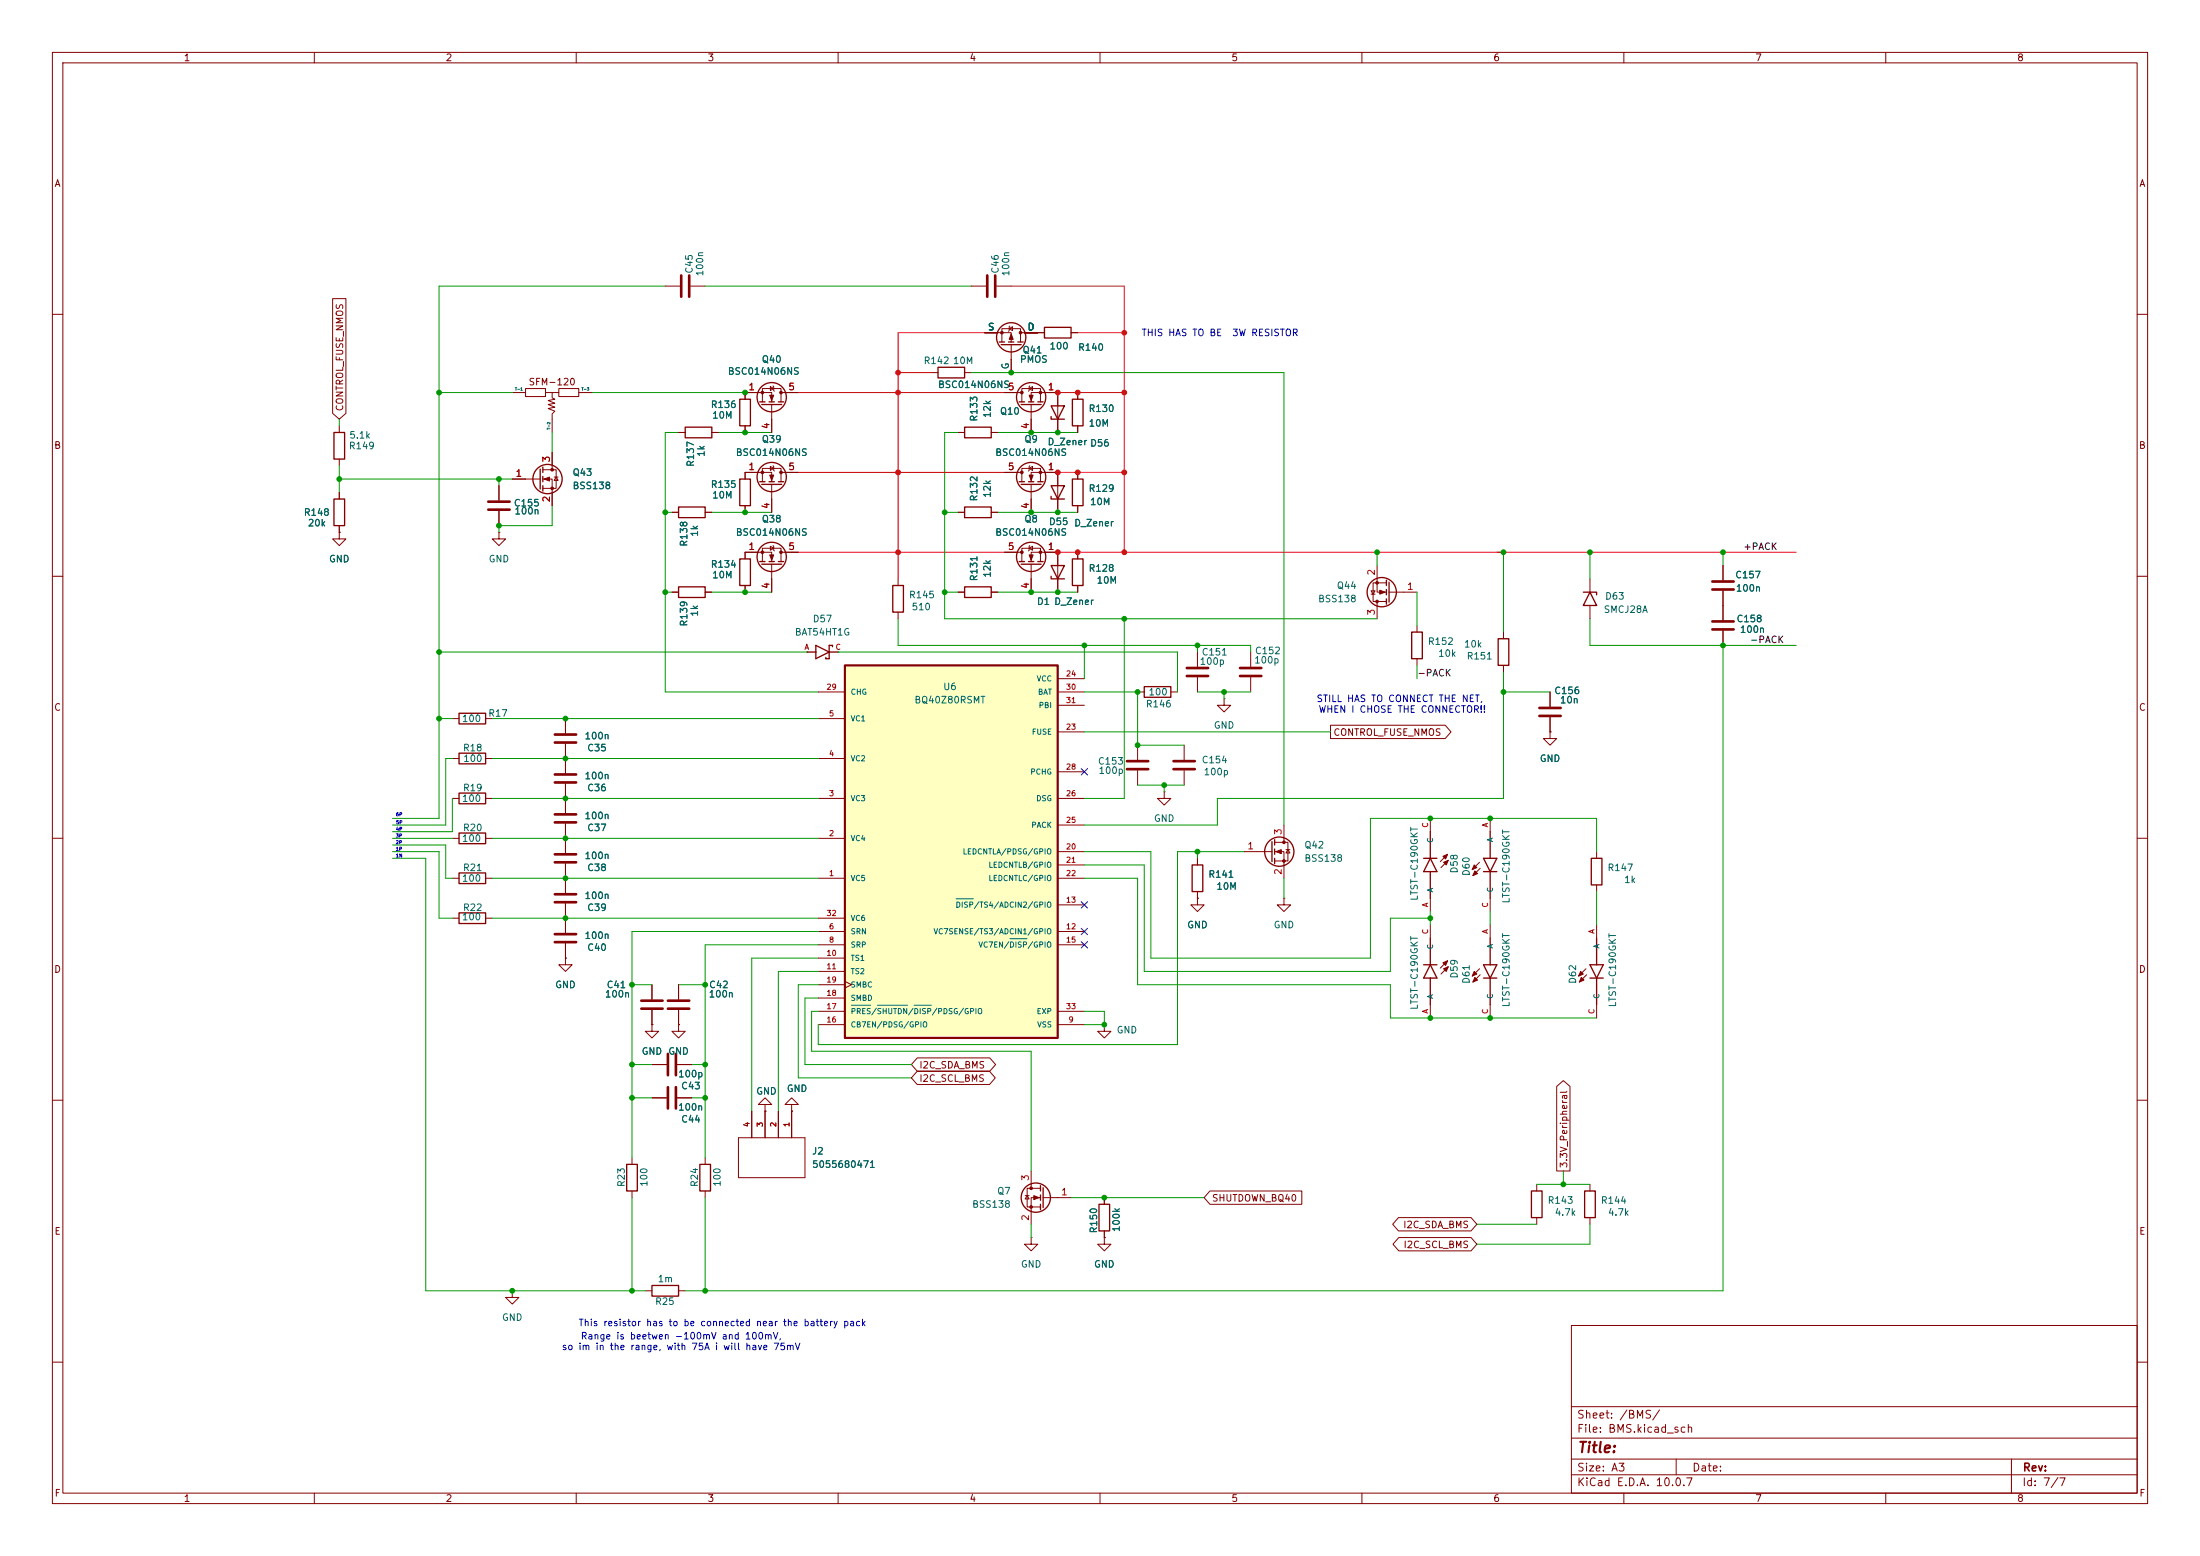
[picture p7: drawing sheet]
<svg xmlns="http://www.w3.org/2000/svg" width="420mm" height="297mm" viewBox="0 0 420 297" stroke-linecap="round" stroke-linejoin="round" font-family="sans-serif">
<g fill="none" stroke="#840000" stroke-width=".19">
<path d="M10 10h400v277h-400zM12 12h396v273h-396zM60 10v2M110 10v2M160 10v2M210 10v2M260 10v2M310 10v2M360 10v2M10 60h2M408 60h2M64.8 81.3v1.3"/>
<path d="M64.8 87.6v1.3M64.8 94v1.3M10 110h2M64.8 101.6v1.3h1.2l-1.2 1.2-1.3-1.2h1.3M64.8 101.6h.1M64.8 100.3v1.3M171.4 110.5v1.3M171.4 116.8v1.3M408 110h2M154 124.5h.1M160 124.5h.1M287 120.7v1.2"/>
<path d="M287 127v1.3M295.9 132.1v2.8M295.9 136.9v2.8M10 160h2M408 160h2M124.5 188v2.8M124.5 192.8v2.8M210.8 195.6v1.3h1.3l-1.3 1.2-1.3-1.2h1.3M210.8 195.6h.1M10 210h2M408 210h2M300 253h108v32h-108z"/>
<path d="M10 260h2M300 278.5h108M300 274.5h108M300 268.5h108M320 278.5v3M384 278.5v6.5M408 260h2M60 285v2M110 285v2M160 285v2M210 285v2M260 285v2"/>
<path d="M300 281.5h108M310 285v2M360 285v2"/>
</g>
<path d="M63.8 95.3h2v5h-2zM63.8 82.6h2v5h-2zM170.4 111.8h2.1v5h-2.1zM154 124.5h1.7M155.7 123.2l2.6 1.3-2.6 1.2zM158.3 124.5h1.7M158.9 123.4v-.2h-.6v2.5h-.6v-.2M286 121.9h2v5.1h-2z" fill="none" stroke="#840000" stroke-width=".25"/>
<path d="M293.9 135.1h4M293.9 136.7h4M122.4 191h4.1M122.4 192.5h4.1" fill="none" stroke="#840000" stroke-width=".51"/>
<path d="M161.3 127h40.6v71.1h-40.6z" fill="#ffffc2"/>
<path d="M161.3 127h40.6v71.1h-40.6z" fill="none" stroke="#840000" stroke-width=".41"/>
<g fill="none" stroke="#840000" stroke-width=".19">
<path d="M63.5 57h2.5v21.9l-1.2 1.1-1.3-1.1zM127 54.6h2.8M131.8 54.6h2.8M185.4 54.6h2.8M190.2 54.6h2.8M97.8 74.9h2.5M100.3 74.2h3.8v1.5h-3.8zM104.1 74.9h2.6M105.4 74.9v1l.5 .3-1.3 .3 1.3 .5-1.3 .2 1.3 .5-1.3 .3 1.3 .5-.5 .5v3.6M106.7 74.2h3.8v1.5h-3.8zM110.5 74.9h2.5M142.2 76.2v-1.3h5.1v1.8"/>
<path d="M145.5 76.7v-2.5h3.6v2.5M147.1 73.8l.6 .4-.6 .3zM147.3 77.2v5.4M147.6 73.7l.2 1M149.1 74.9h3.3M177.8 71.1h1.3M184.1 71.1h1.3M188 63.5h5v1.8M191.3 65.3v-2.6h3.5v2.6M191.8 74.9h3.3M192.7 62.7l.6-.3v.7zM192.8 62.2l-.3 1"/>
<path d="M193 65.8v5.3M194.8 63.5h4.6M195.1 76.7v-2.5h3.5v2.5M196.5 74.2l.6-.4v.7zM196.6 73.7l-.3 1M196.8 76.7v-1.8h5.1v7.7M196.8 77.2v5.4M204.5 63.5h1.2M205.7 74.9v1.3M64.8 94v1.3M95.2 92.7v2.8M95.2 97.5v2.8"/>
<path d="M97.8 91.4h5.3M103.6 89.7h2.6v3.5h-2.6M103.6 91.4h1.8v5.1M105.4 86.4v3.3M105.8 91.1h.8M106.2 91.1l.4 .6h-.8zM128.3 97.8h1.2M129.5 82.6h1.3M134.6 97.8h1.3M135.9 82.6h1.3M142.2 91.4v-1.2h5.1v1.7M142.2 81.3v1.3"/>
<path d="M142.2 96.5v1.3M145.5 91.9v-2.5h3.6v2.5M147.1 89l.6 .4-.6 .4zM147.3 92.5v5.3M147.6 88.9l.2 1M149.1 90.2h3.3M182.9 82.6h1.2M182.9 97.8h1.2M189.2 82.6h1.3M189.2 97.8h1.3M191.8 90.2h3.3M195.1 91.9v-2.5h3.5v2.5"/>
<path d="M196.5 89.4l.6-.4v.8zM196.6 88.9l-.3 1M196.8 91.9v-1.7h5.1v7.6M196.8 92.5v5.3M205.7 81.3v1.3M205.7 90.2v1.2M205.7 96.5v1.3M64.8 101.6h.1M64.8 100.3v1.3M95.2 101.6v1.3h1.3l-1.3 1.2-1.2-1.2h1.2M95.2 101.6h.1M128.3 113h1.2"/>
<path d="M134.6 113h1.3M142.2 106.7v-1.3h5.1v1.8M142.2 111.8v1.2M145.5 107.2v-2.6h3.6v2.6M147.1 104.3l.6 .3-.6 .4zM147.3 107.7v5.3M147.6 104.1l.2 1.1M149.1 105.4h3.3M182.9 113h1.2M189.2 113h1.3M191.8 105.4h3.3M195.1 107.2v-2.6h3.5v2.6"/>
<path d="M196.5 104.6l.6-.3v.7zM196.6 104.1l-.3 1.1M196.8 107.2v-1.8h5.1v7.6M196.8 107.7v5.3M205.7 105.4v1.3M205.7 111.8v1.2M261.7 112.8h.8l-.4 .6zM261.7 113.4h.8M262.9 108v5h1.8M262.9 114.8v3.3M264.7 111.3h-2.6v3.5h2.6M265.2 113h5.3"/>
<path d="M270.5 119.4v1.3M303.5 110.5v2.5M303.5 115.6v2.5M328.9 108v2.7M328.9 112.8v5.6M86.4 137.2h1.2M92.7 137.2h1.3M107.9 137.2v2.8M156.2 137.2h5.1M156.2 132.1h5.1M201.9 139.7h5.1M201.9 129.5h5.1"/>
<path d="M201.9 132.1h5.1M201.9 134.6h5.1M217.2 132.1h1.2M223.5 132.1h1.3M228.6 124.5v2.8M228.6 129.3v2.8M233.7 133.4v1.2h1.2l-1.2 1.3-1.3-1.3h1.3M233.7 133.4h.1M238.8 124.5v2.8M238.8 129.3v2.8M254 138.4h21.9l1.1 1.3-1.1 1.3h-21.9zM270.5 125.7v1.3"/>
<path d="M295.9 139.7v1.3h-1.3l1.3 1.2 1.3-1.2h-1.3M295.9 139.7h.1M295.9 132.1v2.8M295.9 136.9v2.8M328.9 120.4v2.8M86.4 152.4h1.2M86.4 144.8h1.2M92.7 152.4h1.3M92.7 144.8h1.3M107.9 142v5.6M107.9 149.6v5.6M107.9 157.2v5.6"/>
<path d="M156.2 152.4h5.1M156.2 144.8h5.1M201.9 152.4h5.1M201.9 157.5h5.1M201.9 147.3h5.1M217.2 142.2v2.8M217.2 147.1v2.8M222.2 151.1v1.3h1.3l-1.3 1.3-1.2-1.3h1.2M222.2 151.1h.1M226.1 142.2v2.8M226.1 147.1v2.8M245.1 157.5v3.3"/>
<path d="M273 156.2v2.6M284.5 156.2v2.6M86.4 167.6h1.2M86.4 160h1.2M86.4 175.3h1.2M92.7 167.6h1.3M92.7 160h1.3M92.7 175.3h1.3M107.9 164.8v5.6M107.9 172.5v5.6M156.2 167.6h5.1M156.2 160h5.1"/>
<path d="M156.2 177.8h5.1M156.2 175.3h5.1M201.9 167.6h5.1M201.9 177.8h5.1M201.9 172.7h5.1M201.9 162.6h5.1M201.9 165.1h5.1M228.6 171.5v1.2h1.3l-1.3 1.3-1.3-1.3h1.3M228.6 171.5h.1M228.6 163.8v1.3M228.6 170.2v1.3M237.5 162.6h5.3"/>
<path d="M243.3 160.8h2.6v3.5h-2.6M243.3 162.6h1.8v5M245.1 171.5v1.2h1.3l-1.3 1.3-1.3-1.3h1.3M245.1 171.5h.1M245.5 162.2h.8M245.9 162.2l.4 .6h-.8zM273 171.5v2.5M273 176.5v2.6M276.4 163.1l-1.4 1.4M276.5 164.2l-1.4 1.4M282.4 164.6l-1.3 1.4M282.6 165.7l-1.4 1.4"/>
<path d="M284.5 171.5v2.5M284.5 176.5v2.6M304.8 162.6v1.2M304.8 168.9v1.3M304.8 176.5v2.6M107.9 182.9v1.3h1.3l-1.3 1.2-1.2-1.2h1.2M107.9 182.9h.1M107.9 180.1v2.8M124.5 195.6v1.3h1.2l-1.2 1.2-1.3-1.2h1.3M124.5 195.6h.1M124.5 188v2.8M124.5 192.8v2.8"/>
<path d="M129.5 195.6v1.3h1.3l-1.3 1.2-1.2-1.2h1.2M129.5 195.6h.1M129.5 188v2.8M129.5 192.8v2.8M156.2 180.3h5.1M156.2 195.6h5.1M156.2 182.9h5.1M156.2 185.4h5.1M156.2 193h5.1M156.2 190.5h5.1M156.2 188h5.1M161.3 187.3l1.3 .7-1.3 .6"/>
<path d="M201.9 180.3h5.1M201.9 195.6h5.1M201.9 193h5.1M273 191.8v2.5M276.4 183.4l-1.4 1.4M276.5 184.5l-1.4 1.4M282.4 184.9l-1.3 1.4M282.6 186.1l-1.4 1.4M284.5 191.8v2.5M302.8 184.9l-1.4 1.4M302.9 186.1l-1.4 1.4M304.8 191.8v2.5"/>
<path d="M124.5 203.2h2.8M124.5 209.6h2.8M129.3 203.2h2.8M129.3 209.6h2.8M141 217.2h12.7v7.6h-12.7zM143.5 212.1v5.1M146 210.8h1.3l-1.3-1.2-1.2 1.2h1.2v1.3M146 212.1h.1M146 212.1v5.1M148.6 212.1v5.1M151.1 210.8h1.3l-1.3-1.2-1.2 1.2h1.2v1.3M151.1 212.1h.1"/>
<path d="M151.1 212.1v5.1M175.1 204.5h13.8l1.1 1.2-1.1 1.3h-13.8l-1.1-1.3zM175.1 201.9h13.9l1.1 1.3-1.1 1.3h-13.9l-1.1-1.3zM297.2 207.4l1.2-1.1 1.3 1.1v16.1h-2.5zM120.6 221v1.2M120.6 227.3v1.3M134.6 221v1.2M134.6 227.3v1.3M195.7 228.2h.8M196.1 228.2l.4 .7h-.8zM196.8 236.2v1.3h-1.2l1.2 1.3 1.3-1.3h-1.3M196.8 236.2h.1"/>
<path d="M196.8 223.5v3.3M198.6 226.8h-2.5v3.6h2.5M198.6 228.6h-1.8v5.1M199.1 228.6h5.4M210.8 236.2v1.3h-1.3l1.3 1.3 1.3-1.3h-1.3M210.8 236.2h.1M210.8 228.6v1.3M210.8 234.9v1.3M231 227.3h17.5v2.6h-17.5l-1.1-1.3zM267 232.4h13.8l1.1 1.3-1.1 1.3h-13.8l-1.1-1.3zM267 236.2h13.8l1.1 1.3-1.1 1.3h-13.8l-1.1-1.3zM293.4 226.1v1.2"/>
<path d="M293.4 232.4v1.3M303.5 226.1v1.2M303.5 232.4v1.3M97.8 246.4v1.2h-1.3l1.3 1.3 1.3-1.3h-1.3M97.8 246.4h.1M123.2 246.4h1.3M129.5 246.4h1.3"/>
</g>
<path d="M182.5 171.6h3.3M192.8 179.2h3.3M162.5 191.9h3.7M167.5 191.9h5.7M174.5 191.9h3.3" fill="none" stroke="#006464" stroke-width=".19"/>
<g fill="none" stroke="#840000" stroke-width=".51">
<path d="M130 52.6v4M131.6 52.6v4M188.5 52.6v4M190 52.6v4M93.2 95.8h4.1M93.2 97.3h4.1M326.9 111h4.1M326.9 112.5h4.1M326.9 118.6h4.1M226.6 127.5h4M226.6 129h4M236.7 127.5h4.1"/>
<path d="M236.7 129h4.1M326.9 120.1h4.1M105.9 141.7h4.1M105.9 140.2h4.1M105.9 149.4h4.1M105.9 147.8h4.1M105.9 157h4.1M105.9 155.4h4.1M215.1 145.3h4.1M215.1 146.8h4.1M224 145.3h4.1M224 146.8h4.1"/>
<path d="M105.9 172.2h4.1M105.9 170.7h4.1M105.9 164.6h4.1M105.9 163.1h4.1M105.9 179.8h4.1M105.9 178.3h4.1M127.5 191h4.1M127.5 192.5h4.1M127.5 201.2v4M127.5 207.5v4.1M129 201.2v4M129 207.5v4.1"/>
</g>
<g fill="none" stroke="#840000" stroke-width=".25">
<path d="M141.2 76.2h2.1v5.1h-2.1zM145 76.7h1M145.4 77.2h3.8M146.8 76.7h1M148.6 76.7h1M179.1 70.1h5v2h-5zM190.8 65.3h1M191.1 65.8h3.8M192.5 65.3h1M194.3 65.3h1M194.6 76.7h1M194.9 77.2h3.9"/>
<path d="M196.3 76.7h1.1M198.1 76.7h1M199.4 62.5h5.1v2h-5.1zM200.7 79.5v.5h2.5M200.7 77.5h2.5l-1.3 2.5zM204.7 76.2h2.1v5.1h-2.1zM103.1 89.5v3.8M103.6 89.2v1M103.6 90.9v1M103.6 92.7v1M129.5 96.8h5.1v2h-5.1zM130.8 81.5h5.1v2.1h-5.1z"/>
<path d="M141.2 91.4h2.1v5.1h-2.1zM145 91.9h1M145.4 92.5h3.8M146.8 91.9h1M148.6 91.9h1M184.1 81.5h5.1v2.1h-5.1zM184.1 96.8h5.1v2h-5.1zM194.6 91.9h1M194.9 92.5h3.9M196.3 91.9h1.1M198.1 91.9h1M200.7 94.7v.6h2.5"/>
<path d="M200.7 92.7h2.5l-1.3 2.6zM204.7 91.4h2.1v5.1h-2.1zM129.5 112h5.1v2h-5.1zM141.2 106.7h2.1v5.1h-2.1zM145 107.2h1M145.4 107.7h3.8M146.8 107.2h1M148.6 107.2h1M184.1 112h5.1v2h-5.1zM194.6 107.2h1M194.9 107.7h3.9M196.3 107.2h1.1"/>
<path d="M198.1 107.2h1M200.7 110v.5h2.5M200.7 108h2.5l-1.3 2.5zM204.7 106.7h2.1v5.1h-2.1zM264.7 110.7v1.1M264.7 112.5v1M264.7 114.3v1M265.2 111.1v3.8M302.3 113h2.5v.5M303.5 113l1.3 2.6h-2.5zM87.6 136.1h5.1v2.1h-5.1zM218.4 131.1h5.1v2h-5.1z"/>
<path d="M269.5 120.7h2v5h-2zM87.6 159h5.1v2h-5.1zM87.6 151.4h5.1v2h-5.1zM87.6 143.8h5.1v2h-5.1zM273 158.8v5M284.5 158.8v5M87.6 166.6h5.1v2.1h-5.1zM87.6 174.2h5.1v2.1h-5.1zM227.6 165.1h2v5.1h-2zM242.8 160.7v3.8M243.3 160.3v1M243.3 162.1v1"/>
<path d="M243.3 163.8v1M271.8 163.8h2.5M273 166.4v5.1M273 179.1v5.1M273 163.8l1.3 2.6h-2.5zM283.2 163.8h2.5l-1.2 2.6zM283.2 166.4h2.5M284.5 166.4v5.1M284.5 179.1v5.1M303.8 163.8h2v5.1h-2zM304.8 179.1v5.1M271.8 184.2h2.5"/>
<path d="M273 186.7v5.1M273 184.2l1.3 2.5h-2.5zM283.2 184.2h2.5l-1.2 2.5zM283.2 186.7h2.5M284.5 186.7v5.1M303.5 184.2h2.6l-1.3 2.5zM303.5 186.7h2.6M304.8 186.7v5.1M119.6 222.2h2.1v5.1h-2.1zM133.6 222.2h2v5.1h-2zM198.6 226.3v1M198.6 228.1v1"/>
<path d="M198.6 229.9v1M199.1 226.7v3.8M209.8 229.9h2v5h-2zM292.4 227.3h2v5.1h-2zM302.5 227.3h2v5.1h-2zM124.5 245.4h5v2h-5z"/>
<circle cx="147.3" cy="75.8" r="2.79"/>
<circle cx="193" cy="64.4" r="2.79"/>
<circle cx="196.8" cy="75.8" r="2.79"/>
<circle cx="104.5" cy="91.4" r="2.79"/>
<circle cx="147.3" cy="91.1" r="2.79"/>
<circle cx="196.8" cy="91.1" r="2.79"/>
<circle cx="147.3" cy="106.3" r="2.79"/>
<circle cx="196.8" cy="106.3" r="2.79"/>
<circle cx="263.8" cy="113" r="2.79"/>
<circle cx="244.2" cy="162.6" r="2.79"/>
<circle cx="197.7" cy="228.6" r="2.79"/>
</g>
<g fill="#840000" stroke="#840000" stroke-width=".19">
<path d="M197.4 228.2l1 .4-1 .4z"/>
<path d="M196.5 105.9h.7l-.4 1z"/>
<path d="M263.4 112.6l1 .4-1 .4z"/>
<path d="M196.5 90.7h.7l-.4 1z"/>
<path d="M243.6 162.6l1-.4v.7z"/>
<path d="M146.9 90.7h.8l-.4 1z"/>
<path d="M146.9 105.9h.8l-.4 1z"/>
<path d="M275.5 163.4l.9-.3-.4 .9z"/>
<path d="M275.6 164.6l.9-.4-.4 .9z"/>
<path d="M281.6 166.2l.5 .6-.9 .3z"/>
<path d="M281.4 165.1l.5 .5-.8 .4z"/>
<path d="M146.9 75.4h.8l-.4 1.1z"/>
<path d="M275.5 183.8l.9-.4-.4 .9z"/>
<path d="M275.6 184.9l.9-.4-.4 .9z"/>
<path d="M281.6 186.6l.5 .5-.9 .4z"/>
<path d="M281.4 185.4l.5 .5-.8 .4z"/>
<path d="M301.9 186.6l.5 .5-.9 .4z"/>
<path d="M301.8 185.4l.5 .5-.9 .4z"/>
<path d="M196.5 75.4h.7l-.4 1.1z"/>
<path d="M193 63.8l.4 1h-.7z"/>
<path d="M103.9 91.4l1-.3v.7z"/>
<circle cx="196.8" cy="226.8" r=".25"/>
<circle cx="196.8" cy="230.4" r=".25"/>
<circle cx="195.1" cy="105.4" r=".25"/>
<circle cx="198.6" cy="105.4" r=".25"/>
<circle cx="262.9" cy="114.8" r=".25"/>
<circle cx="262.9" cy="111.3" r=".25"/>
<circle cx="195.1" cy="90.2" r=".25"/>
<circle cx="198.6" cy="90.2" r=".25"/>
<circle cx="245.1" cy="160.8" r=".25"/>
<circle cx="245.1" cy="164.3" r=".25"/>
<circle cx="149.1" cy="90.2" r=".25"/>
<circle cx="145.5" cy="90.2" r=".25"/>
<circle cx="149.1" cy="105.4" r=".25"/>
<circle cx="145.5" cy="105.4" r=".25"/>
<circle cx="149.1" cy="74.9" r=".25"/>
<circle cx="145.5" cy="74.9" r=".25"/>
<circle cx="195.1" cy="74.9" r=".25"/>
<circle cx="198.6" cy="74.9" r=".25"/>
<circle cx="194.8" cy="63.5" r=".25"/>
<circle cx="191.3" cy="63.5" r=".25"/>
<circle cx="105.4" cy="89.7" r=".25"/>
<circle cx="105.4" cy="93.2" r=".25"/>
</g>
<g fill="none" stroke="#009600" stroke-width=".19">
<path d="M127 54.6h-43.2v101.6h-8.9M134.6 54.6h50.8M83.8 74.9h14M113 74.9h29.2M185.4 71.1h59.7v86.4M64.8 91.4h33M64.8 80v1.3M64.8 88.9v5.1M95.2 91.4v1.3M105.4 96.5v3.8h-10.2v1.3M105.4 82.6v3.8M127 97.8h1.3"/>
<path d="M129.5 82.6h-2.5v49.5h29.2M135.9 97.8h11.4M137.2 82.6h10.1M180.3 97.8h2.6M182.9 82.6h-2.6v35.5h82.6M190.5 97.8h15.2M190.5 82.6h15.2M127 113h1.3M135.9 113h11.4M171.4 118.1v5.1h67.4v1.3M180.3 113h2.6M190.5 113h15.2"/>
<path d="M214.6 118.1v34.3h-7.6M262.9 105.4v2.6M270.5 113v6.4M285.7 105.4h1.3v15.3M303.5 118.1v5.1h39.4M303.5 105.4v5.1M328.9 105.4v2.6M83.8 124.5h70.2M83.8 137.2h2.6M94 137.2h62.2M160 124.5h64.8v7.6M207 123.2v6.3"/>
<path d="M207 132.1h10.2v10.1h8.9M207 139.7h47M228.6 132.1h10.2M228.6 123.2v1.3M233.7 132.1v1.3M270.5 127v2.5M287 132.1h8.9M287 128.3v24.1h-54.6v5.1h-25.4M328.9 123.2v123.2h-198.1M86.4 144.8h-1.3v12.7h-10.2M86.4 152.4v6.4h-11.5M94 152.4h62.2"/>
<path d="M94 144.8h62.2M217.2 149.9h8.9M222.2 149.9v1.2M74.9 162.6h8.9v12.7h2.6M74.9 161.3h10.2v6.3h1.3M74.9 163.8h6.4v82.6h41.9M74.9 160h11.5M94 175.3h62.2M94 167.6h62.2M94 160h62.2M156.2 177.8h-35.6v43.2M207 165.1h11.4v20.3h47v-10.1h7.6"/>
<path d="M207 162.6h12.7v20.3h41.9v-26.7h43.2v6.4M207 167.6h10.2v20.4h48.2v6.3h39.4M228.6 162.6v1.2M237.5 162.6h-12.7v36.8h-68.6v-3.8M245.1 167.6v3.9M273 174v2.5M284.5 174v2.5M304.8 170.2v6.3M120.6 188h3.9M129.5 188h5.1M156.2 193h-1.3v7.7h41.9v22.8M156.2 180.3h-21.6v40.7"/>
<path d="M156.2 182.9h-12.7v29.2M156.2 188h-3.8v17.7h21.6M156.2 190.5h-2.5v12.7h20.3M156.2 185.4h-7.6v26.7M207 193h3.8v2.6h-3.8M120.6 209.6h3.9M120.6 203.2h3.9M132.1 209.6h2.5M132.1 203.2h2.5M120.6 228.6v17.8M134.6 228.6v17.8M196.8 233.7v2.5"/>
<path d="M204.5 228.6h25.4M281.9 233.7h11.5M293.4 226.1h10.1M298.4 223.5v2.6M303.5 233.7v3.8h-21.6"/>
</g>
<path d="M152.4 105.4h39.4M201.9 105.4h141" fill="none" stroke="#ff0029" stroke-width=".19"/>
<path d="M193 54.6h21.6v50.8M201.9 90.2h12.7" fill="none" stroke="#ff2300" stroke-width=".19"/>
<path d="M201.9 74.9h12.7" fill="none" stroke="#ff1600" stroke-width=".19"/>
<path d="M171.4 63.5v11.4" fill="none" stroke="#ff0600" stroke-width=".19"/>
<path d="M205.7 63.5h8.9" fill="none" stroke="#ff2c09" stroke-width=".19"/>
<path d="M152.4 74.9h39.4M171.4 74.9v30.5M152.4 90.2h39.4" fill="none" stroke="#ff0300" stroke-width=".19"/>
<path d="M171.4 105.4v5.1" fill="none" stroke="#ff0700" stroke-width=".19"/>
<path d="M171.4 71.1h6.4" fill="none" stroke="#ff0b00" stroke-width=".19"/>
<path d="M171.4 63.5h16.6" fill="none" stroke="#ff1709" stroke-width=".19"/>
<path d="M206.4 146.7l1.2 1.2M207.6 146.7l-1.2 1.2M206.4 177.2l1.2 1.2M206.4 172.1l1.2 1.2M206.4 179.7l1.2 1.2M207.6 177.2l-1.2 1.2M207.6 172.1l-1.2 1.2M207.6 179.7l-1.2 1.2" fill="none" stroke="#000084" stroke-width=".19"/>
<g fill="#009600" stroke="#009600" stroke-width=".19">
<circle cx="214.6" cy="118.1" r=".46"/>
<circle cx="210.8" cy="195.6" r=".46"/>
<circle cx="210.8" cy="228.6" r=".46"/>
<circle cx="207" cy="123.2" r=".46"/>
<circle cx="201.9" cy="97.8" r=".46"/>
<circle cx="201.9" cy="82.6" r=".46"/>
<circle cx="201.9" cy="113" r=".46"/>
<circle cx="196.8" cy="113" r=".46"/>
<circle cx="196.8" cy="97.8" r=".46"/>
<circle cx="273" cy="175.3" r=".46"/>
<circle cx="273" cy="194.3" r=".46"/>
<circle cx="284.5" cy="194.3" r=".46"/>
<circle cx="328.9" cy="123.2" r=".46"/>
<circle cx="328.9" cy="105.4" r=".46"/>
<circle cx="287" cy="105.4" r=".46"/>
<circle cx="303.5" cy="105.4" r=".46"/>
<circle cx="262.9" cy="105.4" r=".46"/>
<circle cx="287" cy="132.1" r=".46"/>
<circle cx="273" cy="156.2" r=".46"/>
<circle cx="228.6" cy="162.6" r=".46"/>
<circle cx="228.6" cy="123.2" r=".46"/>
<circle cx="217.2" cy="132.1" r=".46"/>
<circle cx="284.5" cy="156.2" r=".46"/>
<circle cx="222.2" cy="149.9" r=".46"/>
<circle cx="217.2" cy="142.2" r=".46"/>
<circle cx="298.4" cy="226.1" r=".46"/>
<circle cx="120.6" cy="209.6" r=".46"/>
<circle cx="120.6" cy="246.4" r=".46"/>
<circle cx="97.8" cy="246.4" r=".46"/>
<circle cx="134.6" cy="246.4" r=".46"/>
<circle cx="120.6" cy="203.2" r=".46"/>
<circle cx="142.2" cy="82.6" r=".46"/>
<circle cx="142.2" cy="74.9" r=".46"/>
<circle cx="180.3" cy="113" r=".46"/>
<circle cx="180.3" cy="97.8" r=".46"/>
<circle cx="107.9" cy="137.2" r=".46"/>
<circle cx="107.9" cy="144.8" r=".46"/>
<circle cx="142.2" cy="97.8" r=".46"/>
<circle cx="142.2" cy="113" r=".46"/>
<circle cx="127" cy="113" r=".46"/>
<circle cx="83.8" cy="124.5" r=".46"/>
<circle cx="95.2" cy="91.4" r=".46"/>
<circle cx="64.8" cy="91.4" r=".46"/>
<circle cx="83.8" cy="74.9" r=".46"/>
<circle cx="95.2" cy="100.3" r=".46"/>
<circle cx="127" cy="97.8" r=".46"/>
<circle cx="134.6" cy="203.2" r=".46"/>
<circle cx="134.6" cy="209.6" r=".46"/>
<circle cx="134.6" cy="188" r=".46"/>
<circle cx="120.6" cy="188" r=".46"/>
<circle cx="83.8" cy="137.2" r=".46"/>
<circle cx="107.9" cy="167.6" r=".46"/>
<circle cx="107.9" cy="175.3" r=".46"/>
<circle cx="107.9" cy="152.4" r=".46"/>
<circle cx="107.9" cy="160" r=".46"/>
<circle cx="196.8" cy="82.6" r=".46"/>
<circle cx="233.7" cy="132.1" r=".46"/>
<circle cx="193" cy="71.1" r=".46"/>
</g>
<g fill="#ff0007" stroke="#ff0007" stroke-width=".19">
<circle cx="214.6" cy="105.4" r=".46"/>
<circle cx="201.9" cy="105.4" r=".46"/>
<circle cx="205.7" cy="105.4" r=".46"/>
<circle cx="205.7" cy="90.2" r=".46"/>
<circle cx="201.9" cy="74.9" r=".46"/>
<circle cx="205.7" cy="74.9" r=".46"/>
<circle cx="214.6" cy="90.2" r=".46"/>
<circle cx="201.9" cy="90.2" r=".46"/>
</g>
<circle cx="171.4" cy="105.4" r=".46" fill="#ff1b00" stroke="#ff1b00" stroke-width=".19"/>
<circle cx="171.4" cy="74.9" r=".46" fill="#e6291c" stroke="#e6291c" stroke-width=".19"/>
<circle cx="171.4" cy="90.2" r=".46" fill="#ff0100" stroke="#ff0100" stroke-width=".19"/>
<circle cx="171.4" cy="71.1" r=".46" fill="#ff2300" stroke="#ff2300" stroke-width=".19"/>
<circle cx="214.6" cy="63.5" r=".46" fill="#ff1715" stroke="#ff1715" stroke-width=".19"/>
<circle cx="214.6" cy="74.9" r=".46" fill="#ff0607" stroke="#ff0607" stroke-width=".19"/>
<text font-size="2" fill="#840000" x="301" y="277.8">Title:</text>
<g font-size="1.5" fill="#840000">
<text x="300.9" y="273.8">File: BMS.kicad_sch</text>
<text x="300.9" y="271.1">Sheet: /BMS/</text>
<text x="300.9" y="281.2">Size: A3</text>
<text x="322.9" y="281.2">Date:</text>
<text x="386" y="281.2">Rev:</text>
<text x="300.9" y="284">KiCad E.D.A. 10.0.7</text>
<text x="385.9" y="284">Id: 7/7</text>
</g>
<g font-size="1.3" fill="#840000">
<text x="35" y="12">1</text>
<text x="85" y="12">2</text>
<text x="135" y="12">3</text>
<text x="185" y="12">4</text>
<text x="235" y="12">5</text>
<text x="285" y="12">6</text>
<text x="335" y="12">7</text>
<text x="385" y="12">8</text>
<text x="10.3" y="36">A</text>
<text x="408.3" y="36">A</text>
<text x="100.8" y="73.9">SFM-120</text>
<text x="65.8" y="78.6" transform="rotate(-90 65.8 78.6)">CONTROL_FUSE_NMOS</text>
<text x="10.2" y="86">B</text>
<text x="408.2" y="86">B</text>
<text x="10.2" y="136">C</text>
<text x="408.2" y="136">C</text>
<text x="254.4" y="140.8">CONTROL_FUSE_NMOS</text>
<text x="10.2" y="186">D</text>
<text x="408.2" y="186">D</text>
<text x="175.4" y="206.8">I2C_SCL_BMS</text>
<text x="175.4" y="204.3">I2C_SDA_BMS</text>
<text x="299.5" y="223.1" transform="rotate(-90 299.5 223.1)">3.3V_Peripheral</text>
<text x="231.3" y="229.7">SHUTDOWN_BQ40</text>
<text x="10.3" y="236">E</text>
<text x="267.8" y="234.7">I2C_SDA_BMS</text>
<text x="267.8" y="238.5">I2C_SCL_BMS</text>
<text x="408.3" y="236">E</text>
<text x="10.3" y="286">F</text>
<text x="35" y="287">1</text>
<text x="85" y="287">2</text>
<text x="135" y="287">3</text>
<text x="185" y="287">4</text>
<text x="235" y="287">5</text>
<text x="285" y="287">6</text>
<text x="335" y="287">7</text>
<text x="385" y="287">8</text>
<text x="408.3" y="286">F</text>
</g>
<g font-size="1.3" fill="#006464">
<text x="132.5" y="52.3" transform="rotate(-90 132.5 52.3)">C45</text>
<text x="134.6" y="52.8" transform="rotate(-90 134.6 52.8)">100n</text>
<text x="191" y="52.3" transform="rotate(-90 191 52.3)">C46</text>
<text x="193" y="52.8" transform="rotate(-90 193 52.8)">100n</text>
<text x="188.5" y="63.4">S</text>
<text x="196.1" y="63.4">D</text>
<text x="138.8" y="71.8">BSC014N06NS</text>
<text x="145.3" y="69.5">Q40</text>
<text x="176.2" y="69.8">R142</text>
<text x="181.8" y="69.8">10M</text>
<text x="192.9" y="70.6" transform="rotate(-90 192.9 70.6)">G</text>
<text x="194.6" y="69.5">PMOS</text>
<text x="195.1" y="67.8">Q41</text>
<text x="200.2" y="67">100</text>
<text x="205.7" y="67.3">R140</text>
<text x="179" y="74.4">BSC014N06NS</text>
<text x="135.6" y="78.2">R136</text>
<text x="135.8" y="80.2">10M</text>
<text x="186.9" y="80.6" transform="rotate(-90 186.9 80.6)">R133</text>
<text x="189.4" y="79.9" transform="rotate(-90 189.4 79.9)">12k</text>
<text x="190.8" y="79.4">Q10</text>
<text x="207.7" y="78.9">R130</text>
<text x="207.7" y="81.7">10M</text>
<text x="66.5" y="86.1">R149</text>
<text x="66.6" y="84">5.1k</text>
<text x="132.8" y="89.2" transform="rotate(-90 132.8 89.2)">R137</text>
<text x="134.8" y="87.3" transform="rotate(-90 134.8 87.3)">1k</text>
<text x="140.4" y="87.3">BSC014N06NS</text>
<text x="145.3" y="84.8">Q39</text>
<text x="189.9" y="87.3">BSC014N06NS</text>
<text x="195.5" y="84.8">Q9</text>
<text x="199.9" y="85.3">D_Zener D56</text>
<text x="109.2" y="91.1">Q43</text>
<text x="109.2" y="93.7">BSS138</text>
<text x="135.6" y="93.4">R135</text>
<text x="135.8" y="95.5">10M</text>
<text x="186.9" y="95.8" transform="rotate(-90 186.9 95.8)">R132</text>
<text x="189.4" y="95.1" transform="rotate(-90 189.4 95.1)">12k</text>
<text x="207.7" y="94.2">R129</text>
<text x="57.9" y="98.8">R148</text>
<text x="58.7" y="100.8">20k</text>
<text x="98" y="97">C155</text>
<text x="98.1" y="98.5">100n</text>
<text x="145.3" y="100">Q38</text>
<text x="195.5" y="100">Q8</text>
<text x="200.1" y="100.5">D55</text>
<text x="205" y="100.8">D_Zener</text>
<text x="208" y="96.7">10M</text>
<text x="62.7" y="107.6">GND</text>
<text x="93.2" y="107.6">GND</text>
<text x="131.5" y="104.5" transform="rotate(-90 131.5 104.5)">R138</text>
<text x="133.6" y="102.6" transform="rotate(-90 133.6 102.6)">1k</text>
<text x="140.4" y="102.6">BSC014N06NS</text>
<text x="189.9" y="102.6">BSC014N06NS</text>
<text x="135.6" y="108.7">R134</text>
<text x="135.8" y="110.7">10M</text>
<text x="186.9" y="111.1" transform="rotate(-90 186.9 111.1)">R131</text>
<text x="189.4" y="110.4" transform="rotate(-90 189.4 110.4)">12k</text>
<text x="207.7" y="109.4">R128</text>
<text x="209.3" y="111.7">10M</text>
<text x="255.1" y="112.7">Q44</text>
<text x="331.2" y="110.7">C157</text>
<text x="331.3" y="113.2">100n</text>
<text x="131.5" y="119.7" transform="rotate(-90 131.5 119.7)">R139</text>
<text x="133.6" y="117.8" transform="rotate(-90 133.6 117.8)">1k</text>
<text x="155" y="119.1">D57</text>
<text x="173.4" y="114.5">R145</text>
<text x="173.9" y="116.8">510</text>
<text x="197.9" y="115.8">D1 D_Zener</text>
<text x="251.5" y="115.3">BSS138</text>
<text x="306.1" y="117.3">SMCJ28A</text>
<text x="306.3" y="114.8">D63</text>
<text x="331.4" y="119.1">C158</text>
<text x="151.6" y="121.6">BAT54HT1G</text>
<text x="229.3" y="125.4">C151</text>
<text x="239.5" y="125.2">C152</text>
<text x="272.5" y="123.4">R152</text>
<text x="274.4" y="125.7">10k</text>
<text x="279.4" y="123.9">10k</text>
<text x="332" y="121.1">100n</text>
<text x="228.9" y="127.2">100p</text>
<text x="239.3" y="126.9">100p</text>
<text x="279.9" y="126.2">R151</text>
<text x="93.1" y="137.1">R17</text>
<text x="174.5" y="134.6">BQ40Z80RSMT</text>
<text x="180" y="132">U6</text>
<text x="218.6" y="135.3">R146</text>
<text x="219.1" y="133">100</text>
<text x="296.6" y="132.8">C156</text>
<text x="297.7" y="134.6">10n</text>
<text x="88.1" y="138.1">100</text>
<text x="88.3" y="143.7">R18</text>
<text x="111.5" y="141.4">100n</text>
<text x="112" y="143.7">C35</text>
<text x="231.6" y="139.4">GND</text>
<text x="88.3" y="145.7">100</text>
<text x="111.5" y="149">100n</text>
<text x="209.5" y="146.3">C153</text>
<text x="209.6" y="148">100p</text>
<text x="229.3" y="146">C154</text>
<text x="229.7" y="148.3">100p</text>
<text x="293.8" y="145.7">GND</text>
<text x="88.1" y="153.4">100</text>
<text x="88.3" y="151.3">R19</text>
<text x="112" y="151.3">C36</text>
<text x="88.1" y="161">100</text>
<text x="88.3" y="159">R20</text>
<text x="111.5" y="156.7">100n</text>
<text x="112" y="159">C37</text>
<text x="220.2" y="157.2">GND</text>
<text x="88.3" y="166.6">R21</text>
<text x="111.5" y="164.3">100n</text>
<text x="112" y="166.6">C38</text>
<text x="230.6" y="167.8">R141</text>
<text x="248.9" y="162.3">Q42</text>
<text x="248.9" y="164.8">BSS138</text>
<text x="278.6" y="166.8" transform="rotate(-90 278.6 166.8)">D58</text>
<text x="280.9" y="167.3" transform="rotate(-90 280.9 167.3)">D60</text>
<text x="306.8" y="166.6">R147</text>
<text x="88.1" y="168.6">100</text>
<text x="111.5" y="171.9">100n</text>
<text x="232.1" y="170.1">10M</text>
<text x="271" y="172" transform="rotate(-90 271 172)">LTST-C190GKT</text>
<text x="288.5" y="172.6" transform="rotate(-90 288.5 172.6)">LTST-C190GKT</text>
<text x="309.9" y="168.9">1k</text>
<text x="88.1" y="176">100</text>
<text x="88.3" y="174.2">R22</text>
<text x="111.5" y="179.5">100n</text>
<text x="112" y="174.2">C39</text>
<text x="226.5" y="177.5">GND</text>
<text x="243" y="177.5">GND</text>
<text x="112" y="181.8">C40</text>
<text x="105.9" y="188.9">GND</text>
<text x="115.4" y="190.7">100n</text>
<text x="115.7" y="188.9">C41</text>
<text x="135.2" y="190.7">100n</text>
<text x="135.3" y="188.9">C42</text>
<text x="278.6" y="186.9" transform="rotate(-90 278.6 186.9)">D59</text>
<text x="280.9" y="187.9" transform="rotate(-90 280.9 187.9)">D61</text>
<text x="301.2" y="187.9" transform="rotate(-90 301.2 187.9)">D62</text>
<text x="213.1" y="197.6">GND</text>
<text x="271" y="192.9" transform="rotate(-90 271 192.9)">LTST-C190GKT</text>
<text x="288.5" y="192.4" transform="rotate(-90 288.5 192.4)">LTST-C190GKT</text>
<text x="308.8" y="192.4" transform="rotate(-90 308.8 192.4)">LTST-C190GKT</text>
<text x="122.4" y="201.6">GND</text>
<text x="127.5" y="201.6">GND</text>
<text x="129.4" y="205.9">100p</text>
<text x="129.9" y="208.2">C43</text>
<text x="144.3" y="209.2">GND</text>
<text x="150.1" y="208.7">GND</text>
<text x="129.4" y="212.3">100n</text>
<text x="129.9" y="214.6">C44</text>
<text x="154.9" y="220.7">J2</text>
<text x="119.6" y="226.7" transform="rotate(-90 119.6 226.7)">R23</text>
<text x="123.9" y="226.6" transform="rotate(-90 123.9 226.6)">100</text>
<text x="133.6" y="226.7" transform="rotate(-90 133.6 226.7)">R24</text>
<text x="137.9" y="226.6" transform="rotate(-90 137.9 226.6)">100</text>
<text x="154.9" y="223.2">5055680471</text>
<text x="185.5" y="230.8">BSS138</text>
<text x="190.3" y="228.3">Q7</text>
<text x="295.3" y="230.1">R143</text>
<text x="296.7" y="232.4">4.7k</text>
<text x="305.5" y="230.1">R144</text>
<text x="306.9" y="232.4">4.7k</text>
<text x="209.8" y="235.5" transform="rotate(-90 209.8 235.5)">R150</text>
<text x="214.1" y="235.3" transform="rotate(-90 214.1 235.3)">100k</text>
<text x="125.5" y="245.1">1m</text>
<text x="194.8" y="242.3">GND</text>
<text x="208.8" y="242.3">GND</text>
<text x="125" y="249.4">R25</text>
<text x="95.7" y="252.4">GND</text>
</g>
<g font-size="1.3" fill="#0000c2">
<text x="217.8" y="64.5">THIS HAS TO BE</text>
<text x="235.1" y="64.5">3W RESISTOR</text>
<text x="251.2" y="134.3">STILL HAS TO CONNECT THE NET,</text>
<text x="251.6" y="136.4">WHEN I CHOSE THE CONNECTOR!!</text>
<text x="110.3" y="253.4">This resistor has to be connected near the battery pack</text>
<text x="110.8" y="256">Range is beetwen -100mV and 100mV,</text>
<text x="107.2" y="258">so im in the range, with 75A i will have 75mV</text>
</g>
<g font-size="1.3" fill="#a90000">
<text x="142.8" y="74.8">1</text>
<text x="150.4" y="74.8">5</text>
<text x="192.3" y="74.8">5</text>
<text x="199.9" y="74.8">1</text>
<text x="147.2" y="82" transform="rotate(-90 147.2 82)">4</text>
<text x="196.7" y="82" transform="rotate(-90 196.7 82)">4</text>
<text x="105.3" y="88.4" transform="rotate(-90 105.3 88.4)">3</text>
<text x="98.3" y="91.3">1</text>
<text x="105.3" y="96" transform="rotate(-90 105.3 96)">2</text>
<text x="142.8" y="90">1</text>
<text x="150.4" y="90">5</text>
<text x="192.3" y="90">5</text>
<text x="199.9" y="90">1</text>
<text x="147.2" y="97.3" transform="rotate(-90 147.2 97.3)">4</text>
<text x="196.7" y="97.3" transform="rotate(-90 196.7 97.3)">4</text>
<text x="142.8" y="105.3">1</text>
<text x="150.4" y="105.3">5</text>
<text x="192.3" y="105.3">5</text>
<text x="199.9" y="105.3">1</text>
<text x="147.2" y="112.5" transform="rotate(-90 147.2 112.5)">4</text>
<text x="196.7" y="112.5" transform="rotate(-90 196.7 112.5)">4</text>
<text x="262.8" y="110" transform="rotate(-90 262.8 110)">2</text>
<text x="268.5" y="112.9">1</text>
<text x="262.8" y="117.6" transform="rotate(-90 262.8 117.6)">3</text>
<text x="245" y="159.5" transform="rotate(-90 245 159.5)">3</text>
<text x="238" y="162.4">1</text>
<text x="245" y="167.1" transform="rotate(-90 245 167.1)">2</text>
<text x="196.7" y="225.5" transform="rotate(-90 196.7 225.5)">3</text>
<text x="196.7" y="233.1" transform="rotate(-90 196.7 233.1)">2</text>
<text x="202.5" y="228.5">1</text>
</g>
<g font-size="1.3" fill="#0f0f0f">
<text x="332.7" y="105.3">+PACK</text>
<text x="334" y="123.1">-PACK</text>
<text x="270.5" y="129.4">-PACK</text>
</g>
<g font-size="1" fill="#a90000">
<text x="153.5" y="124.3">A</text>
<text x="159.4" y="124.3">C</text>
<text x="157.7" y="131.9">29</text>
<text x="203.4" y="129.4">24</text>
<text x="203.4" y="131.9">30</text>
<text x="158.2" y="137">5</text>
<text x="203.4" y="134.4">31</text>
<text x="203.4" y="139.5">23</text>
<text x="158.2" y="144.6">4</text>
<text x="203.4" y="147.1">28</text>
<text x="158.2" y="152.2">3</text>
<text x="203.4" y="152.2">26</text>
<text x="158.2" y="159.8">2</text>
<text x="203.4" y="157.3">25</text>
<text x="272.9" y="158.1" transform="rotate(-90 272.9 158.1)">C</text>
<text x="284.3" y="158" transform="rotate(-90 284.3 158)">A</text>
<text x="158.2" y="167.5">1</text>
<text x="203.4" y="162.4">20</text>
<text x="203.4" y="164.9">21</text>
<text x="203.4" y="167.5">22</text>
<text x="203.4" y="172.5">13</text>
<text x="272.9" y="173.3" transform="rotate(-90 272.9 173.3)">A</text>
<text x="284.3" y="173.3" transform="rotate(-90 284.3 173.3)">C</text>
<text x="157.7" y="175.1">32</text>
<text x="158.2" y="177.6">6</text>
<text x="203.4" y="177.6">12</text>
<text x="272.9" y="178.4" transform="rotate(-90 272.9 178.4)">C</text>
<text x="284.3" y="178.3" transform="rotate(-90 284.3 178.3)">A</text>
<text x="304.6" y="178.3" transform="rotate(-90 304.6 178.3)">A</text>
<text x="157.7" y="182.7">10</text>
<text x="157.7" y="185.2">11</text>
<text x="158.2" y="180.2">8</text>
<text x="203.4" y="180.2">15</text>
<text x="157.7" y="190.3">18</text>
<text x="157.7" y="187.8">19</text>
<text x="157.7" y="195.4">16</text>
<text x="157.7" y="192.9">17</text>
<text x="203.4" y="192.9">33</text>
<text x="203.9" y="195.4">9</text>
<text x="272.9" y="193.6" transform="rotate(-90 272.9 193.6)">A</text>
<text x="284.3" y="193.6" transform="rotate(-90 284.3 193.6)">C</text>
<text x="304.6" y="193.6" transform="rotate(-90 304.6 193.6)">C</text>
<text x="143.3" y="215.2" transform="rotate(-90 143.3 215.2)">4</text>
<text x="145.9" y="215.2" transform="rotate(-90 145.9 215.2)">3</text>
<text x="148.4" y="215.2" transform="rotate(-90 148.4 215.2)">2</text>
<text x="150.9" y="215.2" transform="rotate(-90 150.9 215.2)">1</text>
</g>
<g font-size="1" fill="#006464">
<text x="197.8" y="130.3">VCC</text>
<text x="162.3" y="137.9">VC1</text>
<text x="162.3" y="132.8">CHG</text>
<text x="198.1" y="132.8">BAT</text>
<text x="198.2" y="135.4">PBI</text>
<text x="196.9" y="140.5">FUSE</text>
<text x="162.3" y="145.5">VC2</text>
<text x="196.6" y="148.1">PCHG</text>
<text x="162.3" y="153.2">VC3</text>
<text x="197.7" y="153.2">DSG</text>
<text x="162.3" y="160.8">VC4</text>
<text x="196.8" y="158.2">PACK</text>
<text x="273.8" y="161" transform="rotate(-90 273.8 161)">C</text>
<text x="285.2" y="160.8" transform="rotate(-90 285.2 160.8)">A</text>
<text x="183.7" y="163.3">LEDCNTLA/PDSG/GPIO</text>
<text x="188.6" y="165.9">LEDCNTLB/GPIO</text>
<text x="162.3" y="168.4">VC5</text>
<text x="182.3" y="173.5">DISP/TS4/ADCIN2/GPIO</text>
<text x="188.6" y="168.4">LEDCNTLC/GPIO</text>
<text x="273.8" y="170.4" transform="rotate(-90 273.8 170.4)">A</text>
<text x="285.2" y="170.4" transform="rotate(-90 285.2 170.4)">C</text>
<text x="162.3" y="178.6">SRN</text>
<text x="162.3" y="176">VC6</text>
<text x="178.1" y="178.6">VC7SENSE/TS3/ADCIN1/GPIO</text>
<text x="162.3" y="181.1">SRP</text>
<text x="162.3" y="183.6">TS1</text>
<text x="186.7" y="181.1">VC7EN/DISP/GPIO</text>
<text x="273.8" y="181.3" transform="rotate(-90 273.8 181.3)">C</text>
<text x="285.2" y="181.2" transform="rotate(-90 285.2 181.2)">A</text>
<text x="305.6" y="181.2" transform="rotate(-90 305.6 181.2)">A</text>
<text x="162.3" y="186.2">TS2</text>
<text x="162.3" y="191.3">SMBD</text>
<text x="162.3" y="188.7">SMBC</text>
<text x="273.8" y="190.8" transform="rotate(-90 273.8 190.8)">A</text>
<text x="285.2" y="190.8" transform="rotate(-90 285.2 190.8)">C</text>
<text x="305.6" y="190.8" transform="rotate(-90 305.6 190.8)">C</text>
<text x="162.3" y="196.3">CB7EN/PDSG/GPIO</text>
<text x="162.3" y="193.8">PRES/SHUTDN/DISP/PDSG/GPIO</text>
<text x="197.8" y="193.8">EXP</text>
<text x="197.9" y="196.3">VSS</text>
</g>
<g font-size=".6" fill="#0000c2">
<text x="75.5" y="155.9">6P</text>
<text x="75.5" y="161.3">2P</text>
<text x="75.5" y="160">3P</text>
<text x="75.5" y="158.7">4P</text>
<text x="75.5" y="157.5">5P</text>
<text x="75.5" y="162.5">1P</text>
<text x="75.5" y="163.8">1N</text>
</g>
<g font-size=".5" fill="#006464">
<text x="98.3" y="74.7">T-1</text>
<text x="111" y="74.7">T-3</text>
<text x="105.1" y="82.1" transform="rotate(-90 105.1 82.1)">T-2</text>
</g>
</svg>
